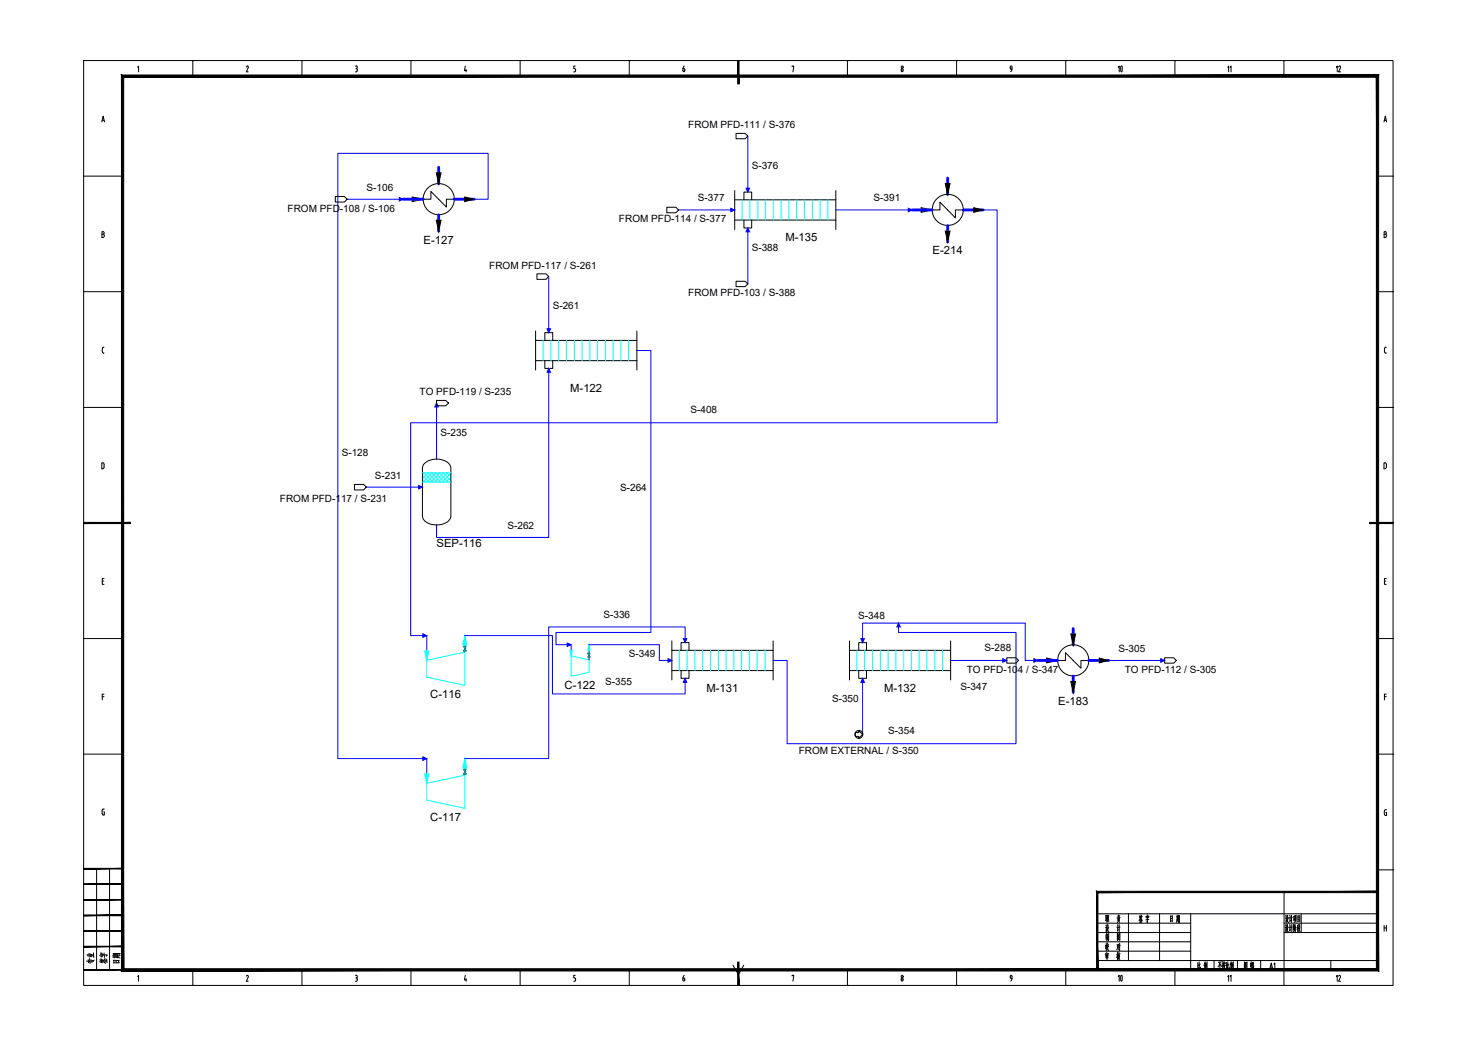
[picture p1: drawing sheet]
<svg xmlns="http://www.w3.org/2000/svg" width="420mm" height="297mm" viewBox="0 0 420 297" stroke-linecap="round" stroke-linejoin="round" font-family="sans-serif">
<g fill="none" stroke="#000" stroke-width=".28">
<path d="M23.8 17.2h372.2v262.9h-372.2zM39.1 19.1l.3-.3v1.6M54.8 17.2h.1M54.8 17.2v4.4M70.3 18.7l.3 .2v.4M70.3 18.8l-.2 .2M70.5 19.3l-.5 1.1h.6M85.8 17.2h.1M85.8 17.2v4.4M101 18.8h.3M101.2 19.5h.1M101.3 18.7l.2 .2v.4l-.2 .2 .3 .4"/>
<path d="M101.5 19.9l-.2 .5M116.8 17.2h.1M116.8 17.2v4.4M132.3 18.8l-.3 1.3h.7M132.5 19.7v.7M147.9 17.2h.1M147.9 17.2v4.4M163.4 19.5l.2 .4M163.5 18.8h-.4v.7h.3M163.6 19.9v.2M178.9 17.2h.1M178.9 17.2v4.4"/>
<path d="M194.1 19.5l.2 .8h.2l.1-.4M194.1 19.5h.3M194.4 19.5l.3 .4M194.5 18.7l-.3 .8M209.9 17.2h.1M225.2 19v-.2h.5l-.3 1.6M240.9 17.2h.1M240.9 17.2v4.4M256.2 19.9l.3-.4 .2 .4M256.2 19.9l.3 .5 .2-.4M256.7 19.9v.2M271.9 17.2h.1"/>
<path d="M271.9 17.2v4.4M287.4 19.7h.3M287.7 19.1l-.1 .8-.3 .5M287.7 19.1l-.1-.3a.46 .46 0 0 0-.4 .4 .46 .46 0 0 0 .3 .5M303 17.2h.1M303 17.2v4.4M334 17.2h.1M334 17.2v4.4M365 17.2h.1M365 17.2v4.4M28.9 34.7l.4-1.7 .4 1.7M29 34.2h.6"/>
<path d="M101 20.4h.3M163.1 20.4h.3M163.6 20l-.2 .4M393.4 34.7l.4-1.7 .4 1.7M393.5 34.2h.6M23.8 50.1h11M391.6 50.1h4.4M396 50.1h.1M29 66.6h.3M29.3 66.6l.4 .4-.4 .5M29.3 66.6l.3-.2v-.4l-.6-.1v1.6h.3M393.5 66.6h.3"/>
<path d="M393.8 65.9h-.3v1.6h.3M393.8 65.9l.3 .3-.3 .4 .4 .4-.4 .5M23.8 82.9h11M29.1 99.1v.9M29.1 100l.1 .3 .4 .1M29.6 98.7l-.4 .1-.1 .3M391.6 82.9h4.4M393.6 100l.1 .3 .4 .1M394.1 98.7l-.5 .2v1.1M396 82.9h.1M23.8 115.8h11M391.6 115.8h4.4"/>
<path d="M396 115.8h.1M29.2 131.6h-.3v1.7h.3M29.3 131.6l.3 .4M29.6 132.1v.6M29.6 132.7l-.3 .5M393.7 133.2l.4-.2v-1.2l-.7-.2v1.7h.3M396 148.7h.1M29.1 165.2h.3M29.6 164.5h-.5v1.6h.5M393.6 165.2h.3M394.1 164.5h-.5v1.6h.5M23.8 181.5h11"/>
<path d="M29.1 198h.5M29.6 197.3h-.5v1.7M391.6 181.5h4.4M393.6 198h.5M394.1 197.3h-.5v1.7M396 181.5h.1M23.8 214.4h11M391.6 214.4h4.4M396 214.4h.1M29 230.4l.1 1 .2 .2M29.5 230.7h.2v1h-.4M29.7 230h-.5l-.2 .4"/>
<path d="M393.5 230.6v.8M394 230.9h.2v.9l-.5-.1-.1-.3M394.2 230.2h-.5l-.1 .4M27.5 246.9v28.8M31.1 246.9v28.8M311.9 259.7h79.7M320.8 259.7v13.3M329.6 259.7v13.3M338.5 259.7v16M365 253.6v26.5M369.9 259.7v5.4M391.6 247.3h4.4"/>
<path d="M396 247.3h.1M39.1 277.6l.3-.4v1.7M54.8 275.7v4.4M70.3 277.2l.3 .2v.4M70.3 277.2l-.2 .3M70.5 277.8l-.5 1.1h.6M85.8 275.7v4.4M101 277.2h.3M101 278.9h.3M101.2 278h.1M101.3 277.2l.3 .4-.3 .3M101.3 278l.3 .3-.3 .6"/>
<path d="M116.8 275.7v4.4M132.3 277.2l-.3 1.3h.7M132.5 278.2v.7M147.9 275.7v4.4M163.1 278.9h.3M163.4 278l.2 .3M163.5 277.2h-.4v.8h.3M163.6 278.4v.1M163.6 278.5l-.2 .4M178.9 275.7v4.4M194.4 278h-.3l.2 .8a.43 .43 0 0 0 .4-.3 .43 .43 0 0 0-.3-.5M194.5 277.2l-.3 .8"/>
<path d="M208.4 274.3l1.5 2.7 1.5-2.7M225.2 277.4v-.2h.5l-.3 1.7M240.9 275.7v4.4M256.7 278.4v.1M256.7 278.3l-.1-.3a.36 .36 0 0 0-.4 .4 .36 .36 0 0 0 .5 .3v-.2M271.9 275.7v4.4M287.2 277.8l.3 .3M287.4 278.2h.3M287.7 277.6l-.1 .8-.3 .5M287.7 277.6l-.2-.4-.3 .6M303 275.7v4.4M311.9 273h79.7"/>
<path d="M311.9 262.4h26.6M311.9 265.1h26.6M311.9 267.7h26.6M311.9 270.4h26.6M324.1 261.6v.4M324.1 260.1l-.2 .8M324.1 260.5l.1 .3M324.3 261.6v.3M324.3 260.8l.5 .8M324.3 260.8l-.5 .9M324.3 260.5h-.3M324.4 261.3l-.3 .1"/>
<path d="M324.5 260.1l-.1 .7M324.5 260.5l.1 .4M324.5 261.6l-.1 .5M324.6 262.1l-.6 .1M324.7 260.5h-.3M325.8 260.4v.5M326.1 260l.1 .4M326.2 261.1v1.1l-.2-.3M326.4 260.7l-.2 .4M326.4 260.8l-.5 .1M326.6 260.4l-.1 .4M326.6 260.5h-.8"/>
<path d="M326.6 261.4l-.9 .1M332.8 260.3v1.7M333.1 261.1h-.3M333.2 261.7l-.4 .2M333.3 260.4l-.5 .1M333.3 260.3l-.1 1.7M334 275.7v4.4M334.6 260.1v1.4M334.6 261.6l-.2 .6M334.8 261.6l.1 .4M334.8 260.8h-.2M334.8 261.1l-.2 .1"/>
<path d="M334.9 260.1l-.1 1.3M335 260.5l-.5 .1M335 261.4l-.6 .1M335.1 261.4l-.1 .8M335.1 260.3v1.1M335.3 260.3v1.9l-.1-.2M335.3 260.8h-.2M335.3 261.3h-.2M335.3 260.3l-.2 .1M340.5 273.6v1.6M340.8 275l-.4 .4M340.8 274.3l-.3 .1"/>
<path d="M340.9 273.5v1.7l.2 .2h.2v-.5M341.2 274l-.3 .6M342.5 273.8v1.7M342.6 273.4l-.3 1M342.6 274.4l.1 .3M342.7 274.2l.1-.1-.2 1.2M342.7 273.8l-.2 .9M342.9 273.7l-.3 .1M343 273.9v1M343.1 273.4v2.1l-.1-.3M345.1 273v2.7M346.8 273.9v1.5"/>
<path d="M346.9 273.5l-.6 1.3M346.9 274.1l.3 .6M347.2 273.4l-.9 .1M347.6 273.3v2.2l-.1-.3M347.7 274.3l-.3 .4M347.7 273.9l-.3 .1M347.8 273.7v.4M348 273.3l.1 .4M348 273.9l-.1 .9 .4 .6M348.1 274.5l-.3 1M348.3 273.8h-.5M348.3 273.7l-.1 .4"/>
<path d="M348.3 274.4l-.5 .1M348.7 273.5v1.7M348.9 274.3l-.2 .1M349 273.4v1.8l.2 .2h.2v-.5M349.4 274l-.4 .6M349.9 273.8v1.7M350 273.4l-.3 1M350.1 274.4l.1 .3M350.2 273.8l-.2 .9M350.3 274.1l-.3 1.2M350.3 274.1l-.2 .1M350.4 273.7l-.4 .1"/>
<path d="M350.4 273.9v1M350.6 273.4v2.1l-.2-.3M351.8 273v2.7M353.8 275.3l.7 .1M353.8 273.4v2.1M354 274.1l.4 .5M354 274.9l.2 .3M354.1 274.6l.1 .2M354.1 273.8l-.2 .5M354.3 273.9l-.3 .1M354.3 273.8l-.5 1M354.5 273.5v1.9"/>
<path d="M354.5 273.5l-.7 .2M355.5 273.8v1M355.7 273.3v2.2M355.8 274h-.3M355.8 273.9l-.1 .7M355.9 274.5v1l.4-.1M356 273.8v.6M356 273.9l.3-.1v.4M356.1 274.6v.8M356.3 274.9l-.3 .1M356.3 274.2l-.3 .1M356.3 273.5l-.4 .1"/>
<path d="M356.4 274.5l-.5 .1M356.4 274.4l-.1 1M365 262.4h26.6M365 265.1h26.6M365.4 262.9l.2 .4M365.5 260.2l.1 .3M365.5 263.6h-.2M365.5 263.5v1M365.6 260.9l-.2 .1M365.6 260.8v1M365.7 264.2l-.3 .5M365.7 264l.6 .9"/>
<path d="M365.7 261.6l-.2 .4M365.8 262.8l-.1 1M365.8 261.3l.4 .9h.1M365.9 260.5l-.2 .6M365.9 260.3l.1-.1 .1 .7h.2M365.9 260.2v.4M366 262.8v.7l.3 .1M366 262.9l-.2 .1M366.1 263.7l-.5 1.2M366.1 263.8h-.4M366.1 261.1h-.3M366.2 261l-.6 1.2"/>
<path d="M366.6 262.8l.1 .4M366.6 260.2l.2 .3M366.7 263.5l-.2 .1M366.7 263.4l-.1 1.2M366.7 260.8l-.2 .1M366.7 260.8v1.1M366.8 264.2l-.2 .5M366.8 261.5l-.1 .5M367.1 262.8v2.1M367.1 260.1v2.1M367.4 263.5l-.6 .1M367.4 260.8l-.6 .1"/>
<path d="M367.6 262.8v2M367.8 262.8v1.4l-.1-.2M367.8 260.5v1M367.8 262.9l-.2 .1M367.9 260.5l-.2 .1M368 263.6l-.2 1.3M368 261.3l-.4 .3M368.1 260.6v1M368.1 263l.4 .8M368.2 262.7l-.3 1M368.2 260.8v1.1l-.3 .3M368.2 260.2v.5"/>
<path d="M368.2 261.7l.3 .4M368.2 263.5v1.4M368.5 260.6l-.4 .1M368.5 260.5v1.1M368.5 260.2l-.5 .1M368.8 263v1.7M369 260.2v1.9M369 263.6l-.2 .1M369 263.3l-.2 .1M369 264l-.3 .2M369.1 262.8l-.3 .3M369.2 264l.4 .7"/>
<path d="M369.3 262.8l-.1 1M369.4 262.8l.2 .8M369.4 261.3l-.4 .1M369.4 260.8l-.4 .1M369.4 262.9l-.1 .1M369.5 263.8l-.5 1.1M369.5 263.8l-.3 .1M369.5 260.3l-.5 .1M369.5 260.3v1.8M369.5 261.8l-.5 .1M378.3 273v2.7M393.5 263v1.7"/>
<path d="M393.5 263.8h.6M394.1 263v1.7M54.8 280.1h.1M85.8 280.1h.1M116.8 280.1h.1M147.9 280.1h.1M178.9 280.1h.1M209.9 280.1h.1M240.9 280.1h.1M271.9 280.1h.1M303 280.1h.1M334 280.1h.1"/>
<path d="M365 280.1h.1"/>
<circle cx="256.4" cy="19.1" r=".32"/>
<circle cx="256.4" cy="277.6" r=".32"/>
</g>
<g fill="#000" stroke="#000" stroke-width=".28">
<path d="M209.7 17.2l.4 6.7v-6.7zM209.7 17.2l.4 6.7h-.4z"/>
<path d="M34.5 21.3l.7 254.1v-253.4zM34.5 21.3l.7 254.1-.7 .6zM35.2 275.4l-.7 .6 356.8-.6zM34.5 276l356.8-.6 .6 .6zM391.3 22v253.4l.6 .6zM391.3 22l.6-.7v254.7zM35.2 22h356.1l.6-.7zM34.5 21.3h357.4l-356.7 .7z"/>
<path d="M23.8 148.5v.3l13.3-.3zM23.8 148.8l13.3-.3v.3z"/>
<path d="M389.4 148.8h6.6v-.3zM389.4 148.5h6.6l-6.6 .3z"/>
<path d="M23.8 255.8h11v-.1zM23.8 255.7h11l-11 .1z"/>
<path d="M23.8 251.4h11v-.2zM23.8 251.2h11l-11 .2z"/>
<path d="M23.8 247h11v-.2zM23.8 246.8h11l-11 .2z"/>
<path d="M312.1 253.7h79.5v-.3zM311.7 253.4h79.9l-79.5 .3zM311.7 253.4l.4 22.3v-22zM311.7 253.4l.4 22.3h-.4z"/>
<path d="M23.8 275.8h11v-.2zM23.8 275.6h11l-11 .2z"/>
<path d="M23.8 269.1h11v-.1zM23.8 269h11l-11 .1z"/>
<path d="M23.8 264.7h11v-.2zM23.8 264.5h11l-11 .2z"/>
<path d="M23.8 260.3h11v-.2zM23.8 260.1h11l-11 .2z"/>
<path d="M209.7 273.5v6.6h.4zM209.7 273.5h.4v6.6z"/>
</g>
<path d="M114.6 56.6h5.7M124.7 47.6v4.6M129.1 56.6h5.7M259.3 59.7h5.7M269.4 50.6v4.7M273.8 59.7h5.7M124.7 61.1v4.6M269.4 64.1v4.7M305.1 178.7v4.6M295 187.7h5.6M305.1 192.2v4.6M309.5 187.7h5.7" fill="none" stroke="#00f" stroke-width=".8"/>
<path d="M117.2 56l3.1 .6-3.1 .7zM124 49.1h1.4l-.7 3.1zM132.1 56l2.7 .6-2.7 .7zM261.9 59l3.1 .7-3.1 .7zM268.7 52.2h1.4l-.7 3.1zM276.8 59l2.7 .7-2.7 .7zM124 62.6h1.4l-.7 3.1zM268.7 65.7h1.4l-.7 3.1zM297.5 187.1l3.1 .6-3.1 .7zM304.4 180.2h1.4l-.7 3.1zM304.4 193.7h1.4l-.7 3.1zM312.5 187.1l2.7 .6-2.7 .7z" fill="#000" stroke="#000" stroke-width=".28"/>
<g fill="none" stroke="#000" stroke-width=".28">
<path d="M120.3 56.6h2.2v-2.2l4.4 4.5v-2.3h2.2M208.9 54.2v11M208.9 56.8h28.7M211.5 56.8v-2.2h2.2v2.2M237.6 54.2v11M265 59.7h2.2v-2.2l4.4 4.4v-2.2h2.2M208.9 62.6h28.7M211.5 62.6v2.2h2.2v-2.2M152.3 94.1v11.1M152.3 96.8h28.7M154.9 96.8v-2.2h2.2v2.2M181 94.1v11.1"/>
<path d="M152.3 102.5h28.7M154.9 102.5v2.2h2.2v-2.2M120.8 131.6a5.3 5.3 0 0 1 7 .5l.4 .9v13.7a3.5 3.5 0 0 1-4.1 2.5 3.5 3.5 0 0 1-4-2.5v-13.7l.3-.9zM191 190.6h28.8M191 182.2v11.1M191 184.9h28.8M193.6 184.9v-2.2h2.3v2.2M193.6 190.6v2.2h2.3v-2.2M219.8 182.2v11.1M241.5 190.6h28.7M241.5 184.9h28.7M241.5 182.2v11.1"/>
<path d="M244.1 184.9v-2.2h2.2v2.2M244.1 190.6v2.2h2.2v-2.2M270.2 182.2v11.1M300.6 187.7h2.3v-2.2l4.4 4.4v-2.2h2.2"/>
<circle cx="124.7" cy="56.6" r="4.4"/>
<circle cx="269.4" cy="59.7" r="4.4"/>
<circle cx="305.1" cy="187.7" r="4.4"/>
</g>
<g fill="none" stroke="#0ff" stroke-width=".28">
<path d="M211 56.8v5.8M213.2 56.8v5.8M215.4 56.8v5.8M217.6 56.8v5.8M219.8 56.8v5.8M222.1 56.8v5.8M224.3 56.8v5.8M226.5 56.8v5.8M228.7 56.8v5.8M230.9 56.8v5.8M233.1 56.8v5.8M235.3 56.8v5.8"/>
<path d="M154.4 96.8v5.7M156.6 96.8v5.7M158.8 96.8v5.7M161 96.8v5.7M163.3 96.8v5.7M165.5 96.8v5.7M167.7 96.8v5.7M169.9 96.8v5.7M172.1 96.8v5.7M174.3 96.8v5.7M176.5 96.8v5.7M178.7 96.8v5.7"/>
<path d="M120.1 136.2l.8 .8M120.1 135.1l1.9 1.9M120.1 134.4h8.1M120.1 137h8.1M120.5 134.4l2.6 2.6M120.7 134.4l-.6 .6M121.6 134.4l2.6 2.6M121.8 134.4l-1.7 1.7M122.7 134.4l2.6 2.6M122.9 134.4l-2.6 2.6M123.8 134.4l2.6 2.6M123.9 134.4l-2.5 2.6"/>
<path d="M124.9 134.4l2.6 2.6M125 134.4l-2.5 2.6M126 134.4l2.2 2.2M126.1 134.4l-2.5 2.6M127 134.4l1.2 1.1M127.2 134.4l-2.5 2.6M128.2 134.6l-2.5 2.4M128.2 135.7l-1.4 1.3M128.2 136.8l-.3 .2M193.1 184.9v5.7M195.4 184.9v5.7M197.6 184.9v5.7"/>
<path d="M199.8 184.9v5.7M202 184.9v5.7M204.2 184.9v5.7M206.4 184.9v5.7M208.6 184.9v5.7M210.8 184.9v5.7M213 184.9v5.7M215.3 184.9v5.7M217.5 184.9v5.7M243.6 184.9v5.7M245.8 184.9v5.7M248 184.9v5.7"/>
<path d="M250.3 184.9v5.7M252.5 184.9v5.7M254.7 184.9v5.7M256.9 184.9v5.7M259.1 184.9v5.7M261.3 184.9v5.7M263.5 184.9v5.7M265.8 184.9v5.7M268 184.9v5.7"/>
</g>
<!-- layer: EQUIPMENT -->
<path d="M121.3 187.7l10.9-2.3v9.4l-10.9-2.3zM132.2 184.4h.1M162.4 186.4l5.1 1.2v3.5l-5.1 1.1zM162.4 184.9v1.5M132.2 219.4h.1M121.3 222.7l10.9-2.4v9.5l-10.9-2.4z" fill="none" stroke="#0ff" stroke-width=".28"/>
<path d="M121.3 180.7v7M132.2 183.4v.3M132.2 185.1v.3M162.4 183.2v1.7M167.5 183.2v2.5M167.5 186.8v.8M121.3 215.6v7.1M132.2 218.3v.4M132.2 220v.3" fill="none" stroke="#00f" stroke-width=".28"/>
<g fill="#0ff" stroke="#0ff" stroke-width=".28">
<path d="M120.7 220h1.2l-.6 2.7z"/>
<path d="M132.2 215.6l.5 2.7h-1.1z"/>
<path d="M120.7 185h1.2l-.6 2.7z"/>
<path d="M132.2 180.7l.5 2.7h-1.1z"/>
<path d="M162 184.9h.7l-.3 1.5z"/>
<path d="M167.5 183.2l.3 1.6h-.7z"/>
</g>
<path d="M131.7 183.7l.8 1.4h-.8l.8-1.4zM167.1 185.7h.7l-.7 1.1h.7zM131.7 218.7l.8 1.3h-.8l.8-1.3z" fill="none" stroke="#0f0" stroke-width=".28"/>
<!-- layer: STREAM -->
<g fill="none" stroke="#00f" stroke-width=".28">
<path d="M212.6 38.7v15.9M98.7 56.6h15.9M134.8 56.6h4v-13h-42.8v172h25.3M192.9 59.7h16M237.6 59.7h21.7M279.5 59.7h3.9v60.5h-166.7v60.5h4.6M156 78.6v16M212.6 64.8v15.9M181 99.6h4v80.2h-26.9v3.4h4.3M124.1 114.6v15.9M156 104.7v48.1h-31.9v-3.6M104.1 138.5h16"/>
<path d="M255.4 177.1h36.1v10.6h3.5M255.4 177.1h-10.2v5.6M255.4 177.1v2.7h33.4v31.6h-65v-23.7h-4M132.2 180.7h24.8v16.6h37.8v-4.5M167.5 183.2h19.9v4.5h3.6M194.8 182.7v-4.5h-38.8v37.4h-23.8M245.2 192.8v16M270.2 187.7h16M315.2 187.7h15.9"/>
</g>
<!-- layer: STREAM_ARROW -->
<g fill="#00f" stroke="#00f" stroke-width=".28">
<path d="M113.5 56.2l1.1 .4-1.1 .5z"/>
<path d="M120.2 215.1l1.1 .5-1.1 .5z"/>
<path d="M119 138l1.1 .5-1.1 .5z"/>
<path d="M124.1 114.6l.5 1.1h-1z"/>
<path d="M155.5 93.5h1l-.5 1.1z"/>
<path d="M156 104.7l.5 1.1h-1z"/>
<path d="M161.2 182.8l1.2 .4-1.2 .6z"/>
<path d="M293.9 187.2l1.1 .5-1.1 .5z"/>
<path d="M330 187.2l1.1 .5-1.1 .5z"/>
<path d="M194.3 181.6h.9l-.4 1.1z"/>
<path d="M285.1 187.2l1.1 .5-1.1 .5z"/>
<path d="M244.7 181.6h1l-.5 1.1z"/>
<path d="M189.9 187.2l1.1 .5-1.1 .5z"/>
<path d="M245.2 192.8l.5 1.2h-1z"/>
<path d="M255.4 177.1l.5 1.1h-.9z"/>
<path d="M194.8 192.8l.4 1.2h-.9z"/>
<path d="M212.1 53.5h1l-.5 1.1z"/>
<path d="M207.8 59.2l1.1 .5-1.1 .5z"/>
<path d="M212.6 64.8l.5 1.1h-1z"/>
<path d="M258.2 59.2l1.1 .5-1.1 .5z"/>
<path d="M120.2 180.2l1.1 .5-1.1 .5z"/>
</g>
<!-- layer: CONNECTOR -->
<g fill="none" stroke="#000" stroke-width=".28">
<path d="M209.2 37.9h2.6l.8 .8-.8 .7h-2.6zM95.3 55.9h2.6l.8 .7-.8 .8h-2.6zM189.6 58.9h2.5l.8 .8-.8 .8h-2.5zM152.6 77.8h2.6l.8 .8-.8 .8h-2.6zM209.2 80h2.6l.8 .7-.8 .8h-2.6zM124.1 113.8h2.6l.8 .8-.8 .7h-2.6zM100.8 137.7h2.6l.7 .8-.7 .8h-2.6zM286.2 187h2.6l.7 .7-.7 .8h-2.6zM331.1 187h2.6l.7 .7-.7 .8h-2.6zM243.1 208.2h1v-.5l1.1 1.1-1.1 1.1v-.6h-1z"/>
<circle cx="244.1" cy="208.8" r="1.12"/>
</g>
<text font-size="6.6" x="315.7" y="280.8">10</text>
<text font-size="6.2" x="315.7" y="22.2">10</text>
<g font-size="5.3">
<text x="312.9" y="263.5">职 责</text>
<text x="313.3" y="268.5">制 图</text>
<text x="27.5" y="275.2" transform="rotate(-90 27.5 275.2)">专业</text>
<text x="31.4" y="275.2" transform="rotate(-90 31.4 275.2)">签字</text>
<text x="34.9" y="274.8" transform="rotate(-90 34.9 274.8)">日期</text>
<text x="312.9" y="271.3">校 对</text>
</g>
<g font-size="4.4">
<text x="378.5" y="21.5">12</text>
<text x="363.4" y="276.6" transform="rotate(-90 363.4 276.6)">A1</text>
<text x="382.1" y="280.1" transform="rotate(-90 382.1 280.1)">12</text>
</g>
<g font-size="4">
<text x="351" y="21.5" transform="rotate(-90 351 21.5)">11</text>
<text x="351" y="280.1" transform="rotate(-90 351 280.1)">11</text>
</g>
<g font-size="3.2">
<text x="120.4" y="69.2">E-127</text>
<text x="223.3" y="68.4">M-135</text>
<text x="265.1" y="72.3">E-214</text>
<text x="162.1" y="111.4">M-122</text>
<text x="124.1" y="155.5">SEP-116</text>
<text x="160.5" y="195.8">C-122</text>
<text x="200.8" y="196.8">M-131</text>
<text x="251.3" y="196.8">M-132</text>
<text x="122.3" y="198.4">C-116</text>
<text x="300.8" y="200.3">E-183</text>
<text x="122.3" y="233.3">C-117</text>
</g>
<g font-size="2.8">
<text x="195.7" y="36.5">FROM PFD-111 / S-376</text>
<text x="213.7" y="47.9">S-376</text>
<text x="104.2" y="54.2">S-106</text>
<text x="198.4" y="57.3">S-377</text>
<text x="248.4" y="57.3">S-391</text>
<text x="81.8" y="60.2">FROM PFD-108 / S-106</text>
<text x="176" y="63.2">FROM PFD-114 / S-377</text>
<text x="213.7" y="71.4">S-388</text>
<text x="139.1" y="76.4">FROM PFD-117 / S-261</text>
<text x="157.1" y="87.9">S-261</text>
<text x="195.7" y="84.3">FROM PFD-103 / S-388</text>
<text x="119.3" y="112.4">TO PFD-119 / S-235</text>
<text x="196.3" y="117.5">S-408</text>
<text x="125.2" y="123.9">S-235</text>
<text x="97.1" y="129.6">S-128</text>
<text x="106.5" y="136">S-231</text>
<text x="79.6" y="142.7">FROM PFD-117 / S-231</text>
<text x="176.3" y="139.7">S-264</text>
<text x="144.3" y="150.3">S-262</text>
<text x="171.6" y="175.6">S-336</text>
<text x="244" y="176">S-348</text>
<text x="279.9" y="185.1">S-288</text>
<text x="318" y="185.3">S-305</text>
<text x="178.8" y="186.6">S-349</text>
<text x="274.8" y="191.3">TO PFD-104 / S-347</text>
<text x="319.7" y="191.3">TO PFD-112 / S-305</text>
<text x="172.1" y="194.6">S-355</text>
<text x="273.1" y="196">S-347</text>
<text x="236.5" y="199.5">S-350</text>
<text x="252.5" y="208.8">S-354</text>
<text x="227.1" y="214.3">FROM EXTERNAL / S-350</text>
</g>
</svg>
